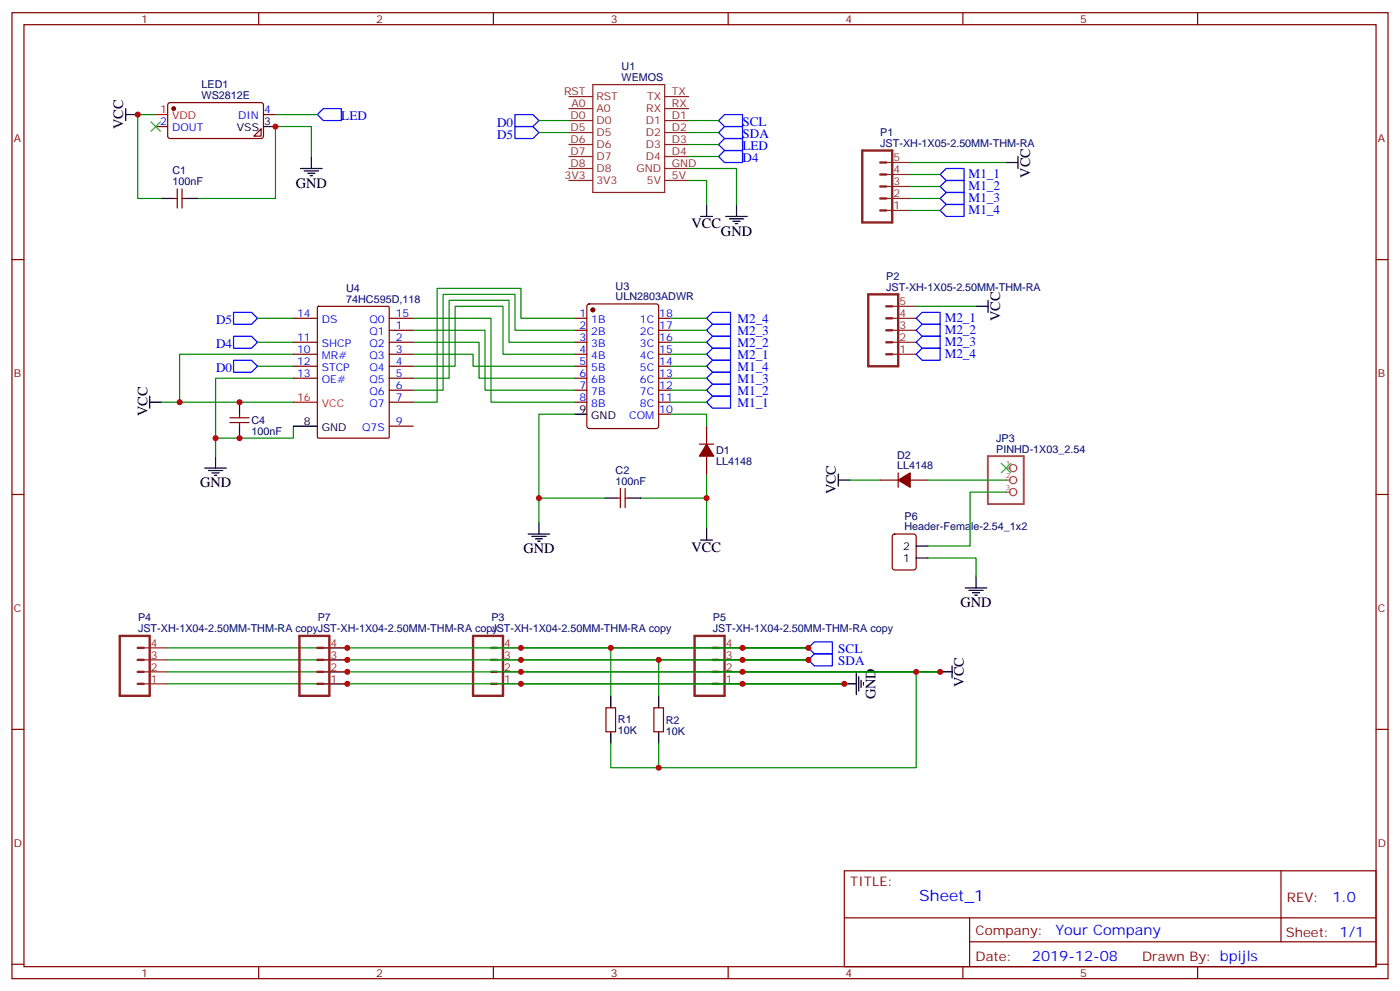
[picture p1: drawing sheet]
<svg xmlns="http://www.w3.org/2000/svg" width="412mm" height="292mm" viewBox="0 0 412 292" stroke-linecap="round" stroke-linejoin="round" font-family="sans-serif">
<g fill="none" stroke="#870000" stroke-width=".35">
<path d="M3.5 3.7h405.4v284.4h-405.4zM7.1 7.3h398.2v277.3h-398.2zM76.2 3.7v3.6M145.3 3.7v3.6M214.5 3.7v3.6M283.6 3.7v3.6M352.8 3.7v3.6M45.9 37.3h3.5M49.6 30.4l.5-.2 27.1 .1 .4 .6-.1 9.5-.6 .4-27.1-.1-.4-.6v-9.2zM76.9 38v2.1h-2.1zM77.6 33.7h3.5M51.2 58.4h1"/>
<path d="M52.2 55.6v5.6M53.6 55.6v5.6M53.6 58.4h1.1M3.5 76.4h3.6M405.3 76.4h3.6M86.4 93.7h7.1M93.5 90.3l.3-.1h20.5l.3 .1 .1 38.3-.2 .3-20.7 .1-.3-.2zM114.7 93.7h7M114.7 97.2h7M169.3 93.7h3.6M169.3 97.2h3.6M173.1 89.7l.5-.2h19.7l.7 .4v35.5l-.4 .7-20 .1-.7-.5v-35.5z"/>
<path d="M194 93.7h3.6M194 97.2h3.6M86.4 100.8h7.1M86.4 104.3h7.1M86.4 107.8h7.1M86.4 111.3h7.1M114.7 100.8h7M114.7 104.3h7M114.7 107.8h7M114.7 111.3h7M114.7 114.9h7M114.7 118.4h7"/>
<path d="M169.3 100.8h3.6M169.3 104.3h3.6M169.3 107.8h3.6M169.3 111.3h3.6M169.3 114.9h3.6M169.3 118.4h3.6M194 100.8h3.6M194 104.3h3.6M194 107.8h3.6M194 111.3h3.6M194 114.9h3.6M194 118.4h3.6"/>
<path d="M67.7 124.4h5.7M67.7 123h5.7M70.6 121.9v1.1M70.6 124.4v1M114.7 125.4h7M194 121.9h3.6M206 130.7h4.3M208.1 125.4v5.3M208.1 134.3v5.3M264.6 139.2v4.2M3.5 145.6h3.6M181.7 146.6h1"/>
<path d="M182.7 143.8v5.6M184.1 143.8v5.6M184.1 146.6h1.1M259.3 141.3h5.3M263.1 157.4l.4-.2h5.7l.6 .4 .1 9.5-.5 .6-5.9 .1-.6-.5-.1-9.4zM268.1 141.3h5.3M405.3 145.6h3.6M3.5 214.7h3.6M178.5 208.4h2.8v7h-2.8zM192.6 208.4h2.8v7h-2.8zM405.3 214.7h3.6M248.7 256.3h156.6v28.3h-156.6z"/>
<path d="M377.3 256.4v20.8M248.7 270.2h156.5M285.6 277.2h119.6M285.6 270.2v14.1M3.5 283.8h3.6M76.2 284.6v3.5M145.3 284.6v3.5M214.5 284.6v3.5M283.6 284.6v3.5M352.8 284.6v3.5M405.3 283.8h3.6"/>
</g>
<g fill="none" stroke="#8c2424" stroke-width=".35">
<path d="M167.6 39h7M167.6 35.5h7M167.6 32h7M167.6 28.4h7M174.6 24.9h21.2v31.8h-21.2zM195.8 39h7M195.8 35.5h7M195.8 32h7M195.8 28.4h7M167.6 53.1h7M167.6 49.6h7M167.6 46.1h7"/>
<path d="M167.6 42.5h7M195.8 53.1h7M195.8 49.6h7M195.8 46.1h7M195.8 42.5h7M261.1 58.4h7M261.1 54.9h7M261.1 51.4h7M261.1 47.8h7M261.1 61.9h7M262.8 97.2h7.1M262.8 93.7h7.1"/>
<path d="M262.8 90.2h7.1M262.8 104.3h7.1M262.8 100.8h7.1M42.3 197.8h7.1M42.3 194.2h7.1M42.3 190.7h7.1M95.2 197.8h7.1M95.2 194.2h7.1M95.2 190.7h7.1M146.4 197.8h7.1M146.4 194.2h7.1M146.4 190.7h7.1"/>
<path d="M211.7 197.8h7M211.7 194.2h7M211.7 190.7h7M42.3 201.3h7.1M95.2 201.3h7.1M146.4 201.3h7.1M211.7 201.3h7"/>
</g>
<g fill="#870000" stroke="#870000" stroke-width=".35">
<path d="M208.1 130.7l2.2 3.6h-4.3z"/>
<path d="M264.6 141.3l3.5-2.1v4.2z"/>
<circle cx="174.6" cy="91.2" r=".53"/>
<circle cx="51.2" cy="32" r=".53"/>
</g>
<g fill="none" stroke="#000" stroke-width=".35">
<path d="M37 33.7h3.6M37 32v3.5M77.6 37.3h3.5M47.6 58.4h3.6M54.7 58.4h3.5M88.5 49.6h6.4M89.6 50.3h4.2M90.7 51h2.1M91.4 51.7h.7M91.7 46.1v3.5M296.3 47.8h3.6M299.9 46.1v3.5"/>
<path d="M206.4 63.7h3.5M208.1 60.2v3.5M213.8 63.7h6.3M214.8 64.4h4.3M215.9 65.1h2.1M216.6 65.8h.7M217 60.2v3.5M287.5 90.2h3.5M291 88.4v3.5M44.1 118.4h3.5M44.1 116.6v3.6M70.6 118.4v3.5"/>
<path d="M60.3 137.8h6.4M61.4 138.5h4.2M62.4 139.2h2.2M63.1 139.9h.8M63.5 134.3v3.5M70.6 125.4v3.6M86.4 125.4h7.1M169.3 121.9h3.6M246.9 139.6v3.5M155.6 157.2h6.3M156.6 157.9h4.3M157.7 158.6h2.1"/>
<path d="M158.4 159.3h.7M158.7 153.7v3.5M178.2 146.6h3.5M185.2 146.6h3.5M206.4 159h3.5M208.1 155.4v3.6M246.9 141.3h3.6M269.9 164.3h3.5M269.9 160.7h3.5M284.3 173.1h6.4M285.4 173.8h4.2M286.5 174.5h2.1"/>
<path d="M287.2 175.2h.7M287.5 169.5v3.6M252.2 198.1v6.4M252.9 199.2v4.2M276.9 197.8h3.6M280.5 196v3.5M179.9 204.8v3.6M179.9 215.4v3.5M194 204.8v3.6M194 215.4v3.5M248.7 201.3h3.5M253.6 200.2v2.2"/>
<path d="M254.4 200.9v.7"/>
</g>
<path d="M45.9 33.7h3.5M86.4 118.4h7.1" fill="none" stroke="#f00" stroke-width=".35"/>
<g fill="none" stroke="#008700" stroke-width=".35">
<path d="M45.9 33.7h-5.3v24.7h7M81.1 33.7h12.4M158.7 39h8.9M158.7 35.5h8.9M202.8 39h8.9M202.8 35.5h8.9M91.7 46.1v-8.8h-10.6v21.1h-22.9M202.8 53.1h5.3v7.1M202.8 49.6h14.2v10.6M202.8 46.1h8.9M202.8 42.5h8.9M268.1 47.8h28.2"/>
<path d="M268.1 51.4h8.8M268.1 54.9h8.8M268.1 58.4h8.8M268.1 61.9h8.8M75.8 93.7h10.6M121.7 93.7h22.9v24.7h24.7M121.7 97.2h21.2v17.7h26.4M169.3 97.2h-17.6v-10.6h-21.2v28.3h-8.8M169.3 93.7h-15.8v-8.8h-24.7v33.5h-7.1M197.6 93.7h10.5M197.6 97.2h10.5M269.9 90.2h17.6"/>
<path d="M47.6 118.4h38.8M75.8 100.8h10.6M75.8 107.8h10.6M86.4 104.3h-33.5v14.1M86.4 111.3h-22.9v17.7M121.7 100.8h19.4v10.5h28.2M121.7 104.3h17.6v3.5h30M169.3 104.3h-21.1v-14.1h-14.1v17.6h-12.4M169.3 100.8h-19.4v-12.4h-17.6v22.9h-10.6M197.6 118.4h10.5M197.6 100.8h10.5M197.6 104.3h10.5"/>
<path d="M197.6 107.8h10.5M197.6 111.3h10.5M197.6 114.9h10.5M86.4 125.4v3.6h-22.9v5.3M169.3 121.9h-10.6v31.8M197.6 121.9h10.5v3.5M208.1 139.6v15.8M158.7 146.6h19.5M188.7 146.6h19.4M250.5 141.3h8.8M273.4 141.3h22.9M296.3 144.9h-10.5v15.8h-12.4"/>
<path d="M273.4 164.3h14.1v5.2M49.4 197.8h227.5M49.4 194.2h188.7M49.4 190.7h188.7M179.9 190.7v14.1M194 194.2v10.6M269.9 197.8v28.2h-90v-7.1M49.4 201.3h199.3M194 218.9v7.1"/>
</g>
<path d="M291 134.3h10.6v14.1h-10.6z" fill="none" stroke="#a64a4a" stroke-width=".56"/>
<g fill="none" stroke="#a64a4a" stroke-width=".35">
<path d="M296.3 137.8h1.4M296.3 141.3h1.4M296.3 144.9h1.4"/>
<circle cx="298.4" cy="137.8" r="1.06"/>
<circle cx="298.4" cy="144.9" r="1.06"/>
<circle cx="298.4" cy="141.3" r="1.06"/>
</g>
<g fill="none" stroke="#8c2424" stroke-width=".71">
<path d="M254 44.3h8.8v21.2h-8.8zM259.3 58.4h1.8M259.3 54.9h1.8M259.3 51.4h1.8M259.3 47.8h1.8M259.3 61.9h1.8M255.8 86.6h8.8v21.2h-8.8zM261.1 97.2h1.7M261.1 93.7h1.7M261.1 90.2h1.7M261.1 100.8h1.7M261.1 104.3h1.7"/>
<path d="M35.3 187.2h8.8v17.6h-8.8zM40.6 197.8h1.7M40.6 194.2h1.7M40.6 190.7h1.7M88.2 187.2h8.8v17.6h-8.8zM93.5 197.8h1.7M93.5 194.2h1.7M93.5 190.7h1.7M139.3 187.2h8.9v17.6h-8.9zM144.6 197.8h1.8M144.6 194.2h1.8M144.6 190.7h1.8"/>
<path d="M204.6 187.2h8.8v17.6h-8.8zM209.9 197.8h1.8M209.9 194.2h1.8M209.9 190.7h1.8M40.6 201.3h1.7M93.5 201.3h1.7M144.6 201.3h1.8M209.9 201.3h1.8"/>
</g>
<g fill="none" stroke="#00f" stroke-width=".35">
<path d="M93.5 33.7l1.7-1.7h5.3v3.5h-5.3zM151.7 33.7h5.3l1.7 1.8-1.7 1.8h-5.3zM151.7 37.3h5.3l1.7 1.7-1.7 1.8h-5.3zM211.7 39l1.7-1.7h5.3v3.5h-5.3zM213.4 33.7h5.3v3.6h-5.3l-1.7-1.8zM211.7 46.1l1.7-1.8h5.3v3.5h-5.3zM211.7 42.5l1.7-1.7h5.3v3.5h-5.3zM276.9 51.4l1.8-1.8h5.3v3.5h-5.3zM276.9 54.9l1.8-1.8h5.3v3.6h-5.3zM278.7 56.7h5.3v3.5h-5.3l-1.8-1.8zM276.9 61.9l1.8-1.7h5.3v3.5h-5.3zM68.8 99h5.3l1.7 1.8-1.7 1.7h-5.3z"/>
<path d="M68.8 91.9h5.3l1.7 1.8-1.7 1.8h-5.3zM208.1 97.2l1.8-1.7h5.3v3.5h-5.3zM208.1 93.7l1.8-1.8h5.3v3.6h-5.3zM269.9 93.7l1.7-1.8h5.3v3.6h-5.3zM271.6 95.5h5.3v3.5h-5.3l-1.7-1.8zM68.8 106h5.3l1.7 1.8-1.7 1.8h-5.3zM208.1 118.4l1.8-1.8h5.3v3.6h-5.3zM208.1 114.9l1.8-1.8h5.3v3.5h-5.3zM208.1 111.3l1.8-1.7h5.3v3.5h-5.3zM208.1 107.8l1.8-1.8h5.3v3.6h-5.3zM208.1 104.3l1.8-1.8h5.3v3.5h-5.3zM208.1 100.8l1.8-1.8h5.3v3.5h-5.3z"/>
<path d="M269.9 100.8l1.7-1.8h5.3v3.5h-5.3zM271.6 102.5h5.3v3.5h-5.3l-1.7-1.7zM238.1 194.2l1.8-1.7h5.3v3.5h-5.3zM238.1 190.7l1.8-1.8h5.3v3.6h-5.3z"/>
</g>
<path d="M44.4 35.8l2.9 2.9M47.3 35.8l-2.9 2.9M294.9 136.4l2.8 2.8M297.7 136.4l-2.8 2.8" fill="none" stroke="#3c3" stroke-width=".35"/>
<g fill="#c00">
<circle cx="63.5" cy="129" r=".88"/>
<circle cx="70.6" cy="118.4" r=".88"/>
<circle cx="70.6" cy="129" r=".88"/>
<circle cx="40.6" cy="33.7" r=".88"/>
<circle cx="269.9" cy="197.8" r=".88"/>
<circle cx="179.9" cy="190.7" r=".88"/>
<circle cx="248.7" cy="201.3" r=".88"/>
<circle cx="276.9" cy="197.8" r=".88"/>
<circle cx="238.1" cy="190.7" r=".88"/>
<circle cx="153.5" cy="201.3" r=".88"/>
<circle cx="153.5" cy="197.8" r=".88"/>
<circle cx="153.5" cy="194.2" r=".88"/>
<circle cx="153.5" cy="190.7" r=".88"/>
<circle cx="218.7" cy="201.3" r=".88"/>
<circle cx="218.7" cy="197.8" r=".88"/>
<circle cx="218.7" cy="194.2" r=".88"/>
<circle cx="218.7" cy="190.7" r=".88"/>
<circle cx="158.8" cy="146.6" r=".88"/>
<circle cx="208.1" cy="146.6" r=".88"/>
<circle cx="81.1" cy="37.3" r=".88"/>
<circle cx="238.1" cy="194.2" r=".88"/>
<circle cx="194" cy="194.2" r=".88"/>
<circle cx="194" cy="226" r=".88"/>
<circle cx="102.3" cy="201.3" r=".88"/>
<circle cx="102.3" cy="197.8" r=".88"/>
<circle cx="102.3" cy="194.2" r=".88"/>
<circle cx="102.3" cy="190.7" r=".88"/>
<circle cx="52.9" cy="118.4" r=".88"/>
</g>
<text font-size="4.6" fill="#00f" x="270.8" y="265.4">Sheet_1</text>
<g font-size="4.2">
<text x="36.3" y="38" transform="rotate(-90 36.3 38)">VCC</text>
<text x="303.5" y="52.3" transform="rotate(-90 303.5 52.3)">VCC</text>
<text x="87.1" y="55.3">GND</text>
<text x="203.7" y="67.2">VCC</text>
<text x="212.4" y="69.4">GND</text>
<text x="294.6" y="94.6" transform="rotate(-90 294.6 94.6)">VCC</text>
<text x="43.4" y="122.5" transform="rotate(-90 43.4 122.5)">VCC</text>
<text x="58.9" y="143.5">GND</text>
<text x="246.2" y="145.6" transform="rotate(-90 246.2 145.6)">VCC</text>
<text x="154.2" y="162.8">GND</text>
<text x="203.7" y="162.4">VCC</text>
<text x="282.9" y="178.7">GND</text>
<text x="283.9" y="202.2" transform="rotate(-90 283.9 202.2)">VCC</text>
<text x="257.9" y="205.9" transform="rotate(-90 257.9 205.9)">GND</text>
</g>
<g font-size="4.2" fill="#00f">
<text x="392.5" y="265.6">1.0</text>
<text x="310.9" y="275.2">Your Company</text>
<text x="304" y="283">2019-12-08</text>
</g>
<g font-size="3.9" fill="#00f">
<text x="100.5" y="35.3">LED</text>
<text x="146.4" y="37.3">D0</text>
<text x="146.4" y="40.8">D5</text>
<text x="218.7" y="37.1">SCL</text>
<text x="218.7" y="40.6">SDA</text>
<text x="218.7" y="47.7">D4</text>
<text x="218.7" y="44.1">LED</text>
<text x="285.3" y="52.5">M1_1</text>
<text x="285.3" y="56">M1_2</text>
<text x="285.3" y="59.5">M1_3</text>
<text x="285.3" y="63.1">M1_4</text>
<text x="63.7" y="95.5">D5</text>
<text x="217.2" y="95.2">M2_4</text>
<text x="278.3" y="94.8">M2_1</text>
<text x="217.2" y="98.7">M2_3</text>
<text x="278.3" y="98.3">M2_2</text>
<text x="278.3" y="101.9">M2_3</text>
<text x="63.7" y="102.5">D4</text>
<text x="217.2" y="105.8">M2_1</text>
<text x="217.2" y="102.3">M2_2</text>
<text x="278.3" y="105.4">M2_4</text>
<text x="63.7" y="109.6">D0</text>
<text x="217.2" y="112.9">M1_3</text>
<text x="217.2" y="109.3">M1_4</text>
<text x="217.2" y="119.9">M1_1</text>
<text x="217.2" y="116.4">M1_2</text>
<text x="246.9" y="195.9">SDA</text>
<text x="246.9" y="192.3">SCL</text>
</g>
<g font-size="3.9" fill="#800">
<text x="250.5" y="260.9">TITLE:</text>
<text x="379.1" y="265.6">REV:</text>
<text x="287.4" y="275.1">Company:</text>
<text x="378.7" y="275.7">Sheet: 1/1</text>
<text x="287.4" y="282.8">Date:</text>
<text x="336.4" y="282.9">Drawn By: bpijls</text>
</g>
<g font-size="3.2" fill="#800">
<text x="41.6" y="6.7">1</text>
<text x="110.8" y="6.7">2</text>
<text x="179.9" y="6.7">3</text>
<text x="249.1" y="6.7">4</text>
<text x="318.2" y="6.7">5</text>
<text x="4.1" y="41.8">A</text>
<text x="405.9" y="41.8">A</text>
<text x="4.1" y="111">B</text>
<text x="405.9" y="111">B</text>
<text x="4.1" y="180.1">C</text>
<text x="405.9" y="180.1">C</text>
<text x="4.1" y="249.3">D</text>
<text x="405.9" y="249.3">D</text>
<text x="41.6" y="287.5">1</text>
<text x="110.8" y="287.5">2</text>
<text x="179.9" y="287.5">3</text>
<text x="249.1" y="287.5">4</text>
<text x="318.2" y="287.5">5</text>
</g>
<g font-size="3.2" fill="#000080">
<text x="183.1" y="23.8">WEMOS</text>
<text x="183.1" y="20.7">U1</text>
<text x="59.4" y="29.1">WS2812E</text>
<text x="59.4" y="26">LED1</text>
<text x="259.3" y="40.1">P1</text>
<text x="259.3" y="43.3">JST-XH-1X05-2.50MM-THM-RA</text>
<text x="50.8" y="51.4">C1</text>
<text x="50.8" y="54.5">100nF</text>
<text x="261.1" y="82.5">P2</text>
<text x="102" y="89.1">74HC595D,118</text>
<text x="102" y="86">U4</text>
<text x="181.3" y="88.4">ULN2803ADWR</text>
<text x="181.3" y="85.2">U3</text>
<text x="261.1" y="85.6">JST-XH-1X05-2.50MM-THM-RA</text>
<text x="74.1" y="124.8">C4</text>
<text x="74.1" y="128">100nF</text>
<text x="293.4" y="130">JP3</text>
<text x="211" y="136.8">LL4148</text>
<text x="211" y="133.6">D1</text>
<text x="264.2" y="135">D2</text>
<text x="293.4" y="133.2">PINHD-1X03_2.54</text>
<text x="181.3" y="142.7">100nF</text>
<text x="181.3" y="139.6">C2</text>
<text x="264.2" y="138.1">LL4148</text>
<text x="266.5" y="153">P6</text>
<text x="266.5" y="156.1">Header-Female-2.54_1x2</text>
<text x="40.7" y="182.9">P4</text>
<text x="93.6" y="182.9">P7</text>
<text x="144.7" y="182.9">P3</text>
<text x="210" y="182.9">P5</text>
<text x="40.7" y="186.1">JST-XH-1X04-2.50MM-THM-RA copyJST-XH-1X04-2.50MM-THM-RA copy</text>
<text x="144.7" y="186.1">JST-XH-1X04-2.50MM-THM-RA copy</text>
<text x="210" y="186.1">JST-XH-1X04-2.50MM-THM-RA copy</text>
<text x="182" y="212.9">R1</text>
<text x="196.1" y="213">R2</text>
<text x="182" y="216.1">10K</text>
<text x="196.1" y="216.2">10K</text>
</g>
<g font-size="3.2" fill="#8d2323">
<text x="166.2" y="28.1">RST</text>
<text x="175.7" y="29.5">RST</text>
<text x="190.6" y="29.5">TX</text>
<text x="197.9" y="28.1">TX</text>
<text x="168" y="35.1">D0</text>
<text x="168.3" y="31.6">A0</text>
<text x="175.7" y="33">A0</text>
<text x="190.4" y="33">RX</text>
<text x="197.9" y="35.1">D1</text>
<text x="197.9" y="31.6">RX</text>
<text x="168" y="38.7">D5</text>
<text x="175.7" y="40.1">D5</text>
<text x="175.7" y="36.5">D0</text>
<text x="190.3" y="40.1">D2</text>
<text x="190.3" y="36.5">D1</text>
<text x="197.9" y="38.7">D2</text>
<text x="168" y="45.7">D7</text>
<text x="168" y="42.2">D6</text>
<text x="175.7" y="47.1">D7</text>
<text x="175.7" y="43.6">D6</text>
<text x="190.3" y="47.1">D4</text>
<text x="190.3" y="43.6">D3</text>
<text x="197.9" y="45.7">D4</text>
<text x="197.9" y="42.2">D3</text>
<text x="263.2" y="47.5">5</text>
<text x="166.3" y="52.8">3V3</text>
<text x="168" y="49.2">D8</text>
<text x="175.7" y="50.7">D8</text>
<text x="187.5" y="50.7">GND</text>
<text x="197.9" y="52.8">5V</text>
<text x="197.9" y="49.2">GND</text>
<text x="263.2" y="51">4</text>
<text x="175.7" y="54.2">3V3</text>
<text x="190.5" y="54.2">5V</text>
<text x="263.2" y="58.1">2</text>
<text x="263.2" y="54.5">3</text>
<text x="263.2" y="61.6">1</text>
<text x="264.9" y="89.8">5</text>
<text x="264.9" y="93.3">4</text>
<text x="264.9" y="100.4">2</text>
<text x="264.9" y="96.9">3</text>
<text x="264.9" y="103.9">1</text>
<text x="44.4" y="190.4">4</text>
<text x="97.4" y="190.4">4</text>
<text x="148.5" y="190.4">4</text>
<text x="213.8" y="190.4">4</text>
<text x="44.4" y="197.4">2</text>
<text x="44.4" y="193.9">3</text>
<text x="97.4" y="197.4">2</text>
<text x="97.4" y="193.9">3</text>
<text x="148.5" y="197.4">2</text>
<text x="148.5" y="193.9">3</text>
<text x="213.8" y="197.4">2</text>
<text x="213.8" y="193.9">3</text>
<text x="44.4" y="200.9">1</text>
<text x="97.4" y="200.9">1</text>
<text x="148.5" y="200.9">1</text>
<text x="213.8" y="200.9">1</text>
</g>
<g font-size="3.2" fill="#f00">
<text x="47.2" y="33.4">1</text>
<text x="50.7" y="35.1">VDD</text>
<text x="87.5" y="118">16</text>
<text x="94.8" y="119.8">VCC</text>
</g>
<g font-size="3.2" fill="#00f">
<text x="70.2" y="35.1">DIN</text>
<text x="77.8" y="33.4">4</text>
<text x="47.2" y="36.9">2</text>
<text x="50.7" y="38.7">DOUT</text>
<text x="87.5" y="93.3">14</text>
<text x="94.8" y="95.1">DS</text>
<text x="108.8" y="95.1">Q0</text>
<text x="116.6" y="93.3">15</text>
<text x="170.7" y="93.3">1</text>
<text x="174.2" y="95.1">1B</text>
<text x="188.5" y="95.1">1C</text>
<text x="194.2" y="93.3">18</text>
<text x="87.5" y="100.4">11</text>
<text x="108.8" y="98.6">Q1</text>
<text x="116.6" y="96.9">1</text>
<text x="116.6" y="100.4">2</text>
<text x="170.7" y="96.9">2</text>
<text x="170.7" y="100.4">3</text>
<text x="174.2" y="98.6">2B</text>
<text x="188.5" y="98.6">2C</text>
<text x="194.2" y="100.4">16</text>
<text x="194.2" y="96.9">17</text>
<text x="87.5" y="103.9">10</text>
<text x="87.5" y="107.5">12</text>
<text x="94.8" y="105.7">MR#</text>
<text x="94.8" y="102.2">SHCP</text>
<text x="108.8" y="102.2">Q2</text>
<text x="108.8" y="105.7">Q3</text>
<text x="116.6" y="103.9">3</text>
<text x="116.6" y="107.5">4</text>
<text x="170.7" y="103.9">4</text>
<text x="170.7" y="107.5">5</text>
<text x="174.2" y="102.2">3B</text>
<text x="174.2" y="105.7">4B</text>
<text x="188.5" y="105.7">4C</text>
<text x="188.5" y="102.2">3C</text>
<text x="194.2" y="107.5">14</text>
<text x="194.2" y="103.9">15</text>
<text x="87.5" y="111">13</text>
<text x="94.8" y="109.2">STCP</text>
<text x="94.8" y="112.7">OE#</text>
<text x="108.8" y="109.2">Q4</text>
<text x="108.8" y="112.7">Q5</text>
<text x="116.6" y="111">5</text>
<text x="170.7" y="111">6</text>
<text x="174.2" y="109.2">5B</text>
<text x="174.2" y="112.7">6B</text>
<text x="188.5" y="112.7">6C</text>
<text x="188.5" y="109.2">5C</text>
<text x="194.2" y="111">13</text>
<text x="108.8" y="116.3">Q6</text>
<text x="108.8" y="119.8">Q7</text>
<text x="116.6" y="114.5">6</text>
<text x="116.6" y="118">7</text>
<text x="170.7" y="114.5">7</text>
<text x="170.7" y="118">8</text>
<text x="174.2" y="116.3">7B</text>
<text x="174.2" y="119.8">8B</text>
<text x="188.5" y="119.8">8C</text>
<text x="188.5" y="116.3">7C</text>
<text x="194.2" y="118">11</text>
<text x="194.2" y="114.5">12</text>
<text x="116.6" y="125.1">9</text>
<text x="185.3" y="123.3">COM</text>
<text x="194.2" y="121.6">10</text>
<text x="106.7" y="126.9">Q7S</text>
</g>
<g font-size="3.2">
<text x="69.8" y="38.7">VSS</text>
<text x="77.8" y="36.9">3</text>
<text x="89.5" y="125.1">8</text>
<text x="170.7" y="121.6">9</text>
<text x="174.2" y="123.3">GND</text>
<text x="94.8" y="126.9">GND</text>
<text x="266.1" y="161.8">2</text>
<text x="266.1" y="165.3">1</text>
</g>
<g font-size="2.1" fill="#a54b4b">
<text x="296.3" y="137.1">1</text>
<text x="296.3" y="140.6">2</text>
<text x="296.3" y="144.2">3</text>
</g>
</svg>
